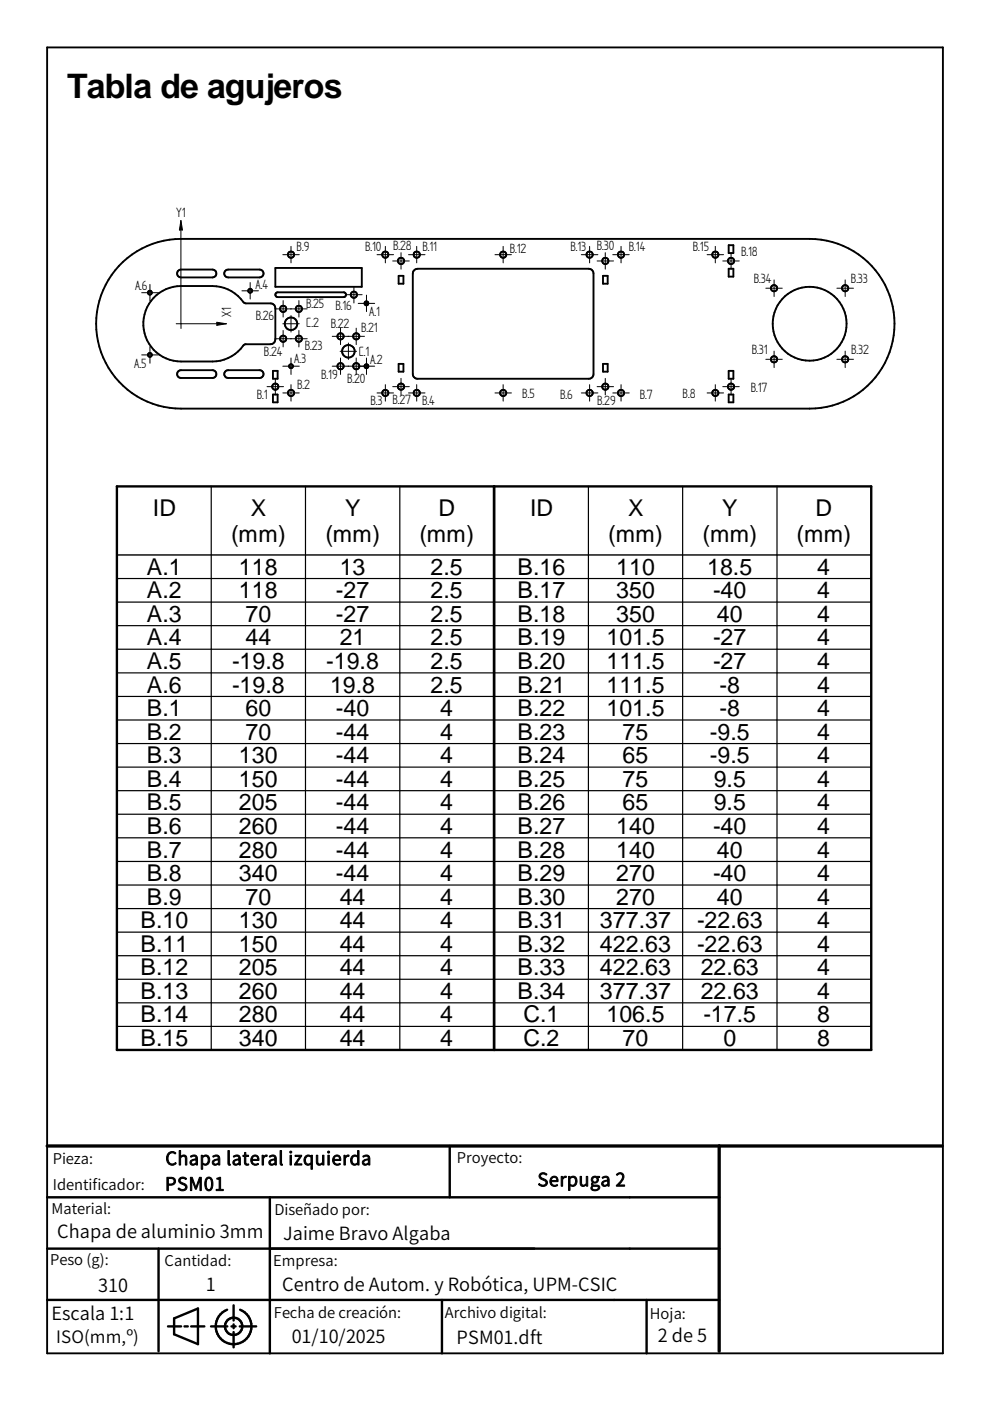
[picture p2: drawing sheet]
<svg xmlns="http://www.w3.org/2000/svg" width="210mm" height="297mm" viewBox="0 0 210 297" stroke-linecap="round" stroke-linejoin="round" font-family="sans-serif">
<g fill="none" stroke="#000" stroke-width=".4">
<path d="M10 10.1h189.9v276.8h-189.9zM26.1 55.5a18.2 18.2 0 0 1 12.3-4.8h133.3a18 18 0 0 1 18 17.9 18 18 0 0 1-18 18h-133.3a18 18 0 0 1-16.8-11.4 18 18 0 0 1 4.5-19.7zM37.7 57.5l.7-.4h6.6a.84 .84 0 0 1 .9 .9 .84 .84 0 0 1-.9 .8h-6.9a.85 .85 0 0 1-.4-1.3zM47.9 57.3l.5-.2h6.6a.84 .84 0 0 1 .9 .9 .84 .84 0 0 1-.9 .8h-6.6a.83 .83 0 0 1-.8-.5 .83 .83 0 0 1 .3-1zM58.4 56.8h18.3v4h-18.3zM84.5 58.5h1v1.7h-1zM87.7 57.4l.8-.4h36.3a.98 .98 0 0 1 1 1v21.3a.98 .98 0 0 1-1 1h-36.3a1.02 1.02 0 0 1-1-1v-21.3zM127.8 58.5h1v1.7h-1zM154.5 57h1v1.7h-1zM154.5 52h1v1.7h-1zM32.6 63.1a8.1 8.1 0 0 1 5.8-2.5h6.6a8.2 8.2 0 0 1 6.7 3.6l.4 .1h5.3a1.02 1.02 0 0 1 1 1v6.7a1.02 1.02 0 0 1-1 1h-5.5a9.8 9.8 0 0 1-5.2 3.5l-1.7 .1h-6.6a8 8 0 0 1-7.4-4.8 8 8 0 0 1 1.6-8.7zM37.7 78.8l.7-.3h6.6a.83 .83 0 0 1 .9 .8 .83 .83 0 0 1-.9 .8h-6.6a.83 .83 0 0 1-.8-.4 .83 .83 0 0 1 .1-.9z"/>
<path d="M47.9 78.6l.5-.1h6.6a.83 .83 0 0 1 .9 .8 .83 .83 0 0 1-.9 .8h-6.6a.83 .83 0 0 1-.8-.5 .83 .83 0 0 1 .3-1zM57.9 78.6h1v1.7h-1zM58.5 62.1l.4-.1h14a.51 .51 0 0 1 .5 .5 .51 .51 0 0 1-.5 .5h-14l-.5-.3zM84.5 77.2h1v1.6h-1zM127.8 77.2h1v1.6h-1zM154.5 78.6h1v1.7h-1zM57.9 83.7h1v1.6h-1zM154.5 83.7h1v1.6h-1z"/>
<circle cx="61.7" cy="54" r=".67"/>
<circle cx="81.7" cy="54" r=".67"/>
<circle cx="85" cy="55.3" r=".67"/>
<circle cx="88.4" cy="54" r=".67"/>
<circle cx="106.7" cy="54" r=".67"/>
<circle cx="125" cy="54" r=".67"/>
<circle cx="128.3" cy="55.3" r=".67"/>
<circle cx="131.7" cy="54" r=".67"/>
<circle cx="151.7" cy="54" r=".67"/>
<circle cx="155" cy="55.3" r=".67"/>
<circle cx="31.8" cy="62.1" r=".42"/>
<circle cx="31.8" cy="75.2" r=".41"/>
<circle cx="53" cy="61.7" r=".42"/>
<circle cx="60" cy="65.5" r=".67"/>
<circle cx="60" cy="71.8" r=".66"/>
<circle cx="61.7" cy="68.7" r="1.33"/>
<circle cx="61.7" cy="77.6" r=".41"/>
<circle cx="63.4" cy="65.5" r=".67"/>
<circle cx="63.4" cy="71.8" r=".66"/>
<circle cx="72.2" cy="71.3" r=".67"/>
<circle cx="72.2" cy="77.6" r=".67"/>
<circle cx="73.9" cy="74.5" r="1.34"/>
<circle cx="75" cy="62.5" r=".66"/>
<circle cx="75.5" cy="71.3" r=".67"/>
<circle cx="75.5" cy="77.6" r=".67"/>
<circle cx="77.7" cy="64.3" r=".42"/>
<circle cx="77.7" cy="77.6" r=".41"/>
<circle cx="164.1" cy="76.2" r=".67"/>
<circle cx="164.1" cy="61.1" r=".66"/>
<circle cx="171.7" cy="68.7" r="7.8"/>
<circle cx="179.2" cy="76.2" r=".67"/>
<circle cx="179.2" cy="61.1" r=".67"/>
<circle cx="58.4" cy="82" r=".66"/>
<circle cx="61.7" cy="83.3" r=".67"/>
<circle cx="81.7" cy="83.3" r=".66"/>
<circle cx="85" cy="82" r=".67"/>
<circle cx="88.4" cy="83.3" r=".67"/>
<circle cx="106.7" cy="83.3" r=".67"/>
<circle cx="125" cy="83.3" r=".67"/>
<circle cx="128.3" cy="82" r=".66"/>
<circle cx="131.7" cy="83.3" r=".66"/>
<circle cx="151.7" cy="83.3" r=".67"/>
<circle cx="155" cy="82" r=".66"/>
</g>
<path d="M10 243h189.8M152.5 243v43.5" fill="none" stroke="#000" stroke-width=".7"/>
<g fill="none" stroke="#000" stroke-width=".51">
<path d="M24.8 103.1h159.9v119.5h-159.9zM104.8 103.1v119.5M10 253.9h142.5M57.2 253.9v33M95.4 243v10.9M10 264.7h142.5M10 275.6h142.5M33.6 264.7v21.8M36.9 279.5l5.1-2.1v7.6l-5.1-2.1zM49.5 276.8v3.2M50.9 277.7a3.8 3.8 0 0 1 1.6 5.8 3.8 3.8 0 0 1-6 0 3.8 3.8 0 0 1 1.7-5.8M93.7 275.6v11.3"/>
<path d="M137.1 275.6v11.3M35.6 281.2h2.8M39.1 281.2h.7M40.5 281.2h2.8M44.7 281.2h3.5M49.1 281.2h.9M49.5 280.8v.8M49.5 282.4v3.3M50.8 281.2h3.5"/>
<circle cx="49.5" cy="281.2" r="1.84"/>
</g>
<g fill="none" stroke="#000" stroke-width=".21">
<path d="M38.4 46.8l.3 2h-.7zM38.4 46.8v22.9M53 59.9v3.5M60 54h3.5M61.7 52.2v3.5M79.9 54h3.5M81.7 52.2v3.5M83.3 55.3h3.5M85 53.6v3.5M86.6 54h3.5M88.3 52.2v3.5M104.9 54h3.5"/>
<path d="M106.7 52.2v3.5M123.3 54h3.5M125 52.2v3.5M126.6 55.3h3.5M128.3 53.6v3.5M129.9 54h3.5M131.7 52.2v3.5M149.9 54h3.5M151.7 52.2v3.5M153.2 55.3h3.5M155 53.6v3.5M164.1 59.4v3.5"/>
<path d="M179.2 59.4v3.5M30 75.2h3.5M30 62.1h3.5M31.8 60.3v3.5M31.8 73.5v3.5M37.4 68.6h10.6M46 68.3l2 .3-2 .4zM51.3 61.7h3.5M58.3 71.8h6.8M58.3 65.5h6.8M60 68.6h3.5M60 77.6h3.5"/>
<path d="M60 63.7v3.5M60 70.1v3.5M61.7 66.9v3.5M61.7 75.9v3.5M63.4 63.7v3.5M63.4 70.1v3.5M70.4 77.6h9M70.4 71.3h6.9M72.1 74.5h3.5M72.2 69.6v3.5M72.2 75.9v3.5M73.3 62.5h3.5"/>
<path d="M73.9 72.7v3.5M75 60.7v3.5M75.5 69.6v3.5M75.5 75.9v3.5M75.9 64.3h3.5M77.7 62.6v3.5M77.7 75.9v3.5M162.4 76.2h3.5M162.4 61.1h3.5M164.1 74.4v3.5M177.4 76.2h3.6M177.4 61.1h3.6"/>
<path d="M179.2 74.4v3.5M56.6 82h3.5M58.4 80.2v3.5M60 83.3h3.5M61.7 81.6v3.4M79.9 83.3h3.5M81.7 81.6v3.4M83.3 82h3.5M85 80.2v3.5M86.6 83.3h3.5M88.3 81.6v3.4M104.9 83.3h3.5"/>
<path d="M106.7 81.6v3.4M123.3 83.3h3.5M125 81.6v3.4M126.6 82h3.5M128.3 80.2v3.5M129.9 83.3h3.5M131.7 81.6v3.4M149.9 83.3h3.5M151.7 81.6v3.4M153.2 82h3.5M155 80.2v3.5"/>
</g>
<path d="M38.4 46.8l.3 2h-.7zM46 68.3l2 .3-2 .4z" fill="#000"/>
<g fill="none" stroke="#000" stroke-width=".25">
<path d="M44.8 103.1v119.5M64.8 103.1v119.5M84.8 103.1v119.5M124.8 103.1v119.5M144.7 103.1v119.5M164.7 103.1v119.5M24.8 122.7h159.9M24.8 127.7h159.9M24.8 132.7h159.9M24.8 137.6h159.9M24.8 142.7h159.9M24.8 147.7h159.9"/>
<path d="M24.8 152.7h159.9M24.8 157.6h159.9M24.8 162.6h159.9M24.8 167.6h159.9M24.8 172.6h159.9M24.8 177.6h159.9M24.8 182.6h159.9M24.8 187.6h159.9M24.8 192.6h159.9M24.8 197.6h159.9M24.8 202.6h159.9M24.8 207.6h159.9"/>
<path d="M24.8 212.6h159.9M24.8 217.6h159.9"/>
</g>
<path d="M24.8 117.7h159.9" fill="none" stroke="#000" stroke-width=".3"/>
<text font-size="7.2" x="14.2" y="20.7">Tabla de agujeros</text>
<g font-size="4.9">
<text x="32.4" y="109.4">ID</text>
<text x="53.2" y="109.4">X</text>
<text x="73.2" y="109.4">Y</text>
<text x="92.9" y="109.4">D</text>
<text x="112.4" y="109.4">ID</text>
<text x="133.2" y="109.4">X</text>
<text x="153.1" y="109.4">Y</text>
<text x="172.9" y="109.4">D</text>
<text x="49" y="114.9">(mm)</text>
<text x="69" y="114.9">(mm)</text>
<text x="88.9" y="114.9">(mm)</text>
<text x="129" y="114.9">(mm)</text>
<text x="149" y="114.9">(mm)</text>
<text x="168.9" y="114.9">(mm)</text>
<text x="31.2" y="121.9">A.1</text>
<text x="50.7" y="121.9">118</text>
<text x="72" y="121.9">13</text>
<text x="91.3" y="121.9">2.5</text>
<text x="109.7" y="121.9">B.16</text>
<text x="130.6" y="121.9">110</text>
<text x="149.9" y="121.9">18.5</text>
<text x="173.3" y="121.9">4</text>
<text x="31.2" y="126.8">A.2</text>
<text x="31.2" y="131.8">A.3</text>
<text x="50.7" y="126.8">118</text>
<text x="52" y="131.8">70</text>
<text x="71.2" y="126.8">-27</text>
<text x="71.2" y="131.8">-27</text>
<text x="91.3" y="126.8">2.5</text>
<text x="91.3" y="131.8">2.5</text>
<text x="109.7" y="126.8">B.17</text>
<text x="109.7" y="131.8">B.18</text>
<text x="130.6" y="126.8">350</text>
<text x="130.6" y="131.8">350</text>
<text x="151.2" y="126.8">-40</text>
<text x="152" y="131.8">40</text>
<text x="173.3" y="126.8">4</text>
<text x="173.3" y="131.8">4</text>
<text x="31.2" y="136.8">A.4</text>
<text x="52" y="136.8">44</text>
<text x="72" y="136.8">21</text>
<text x="91.3" y="136.8">2.5</text>
<text x="109.7" y="136.8">B.19</text>
<text x="128.6" y="136.8">101.5</text>
<text x="151.2" y="136.8">-27</text>
<text x="173.3" y="136.8">4</text>
<text x="31.2" y="141.8">A.5</text>
<text x="49.2" y="141.8">-19.8</text>
<text x="69.2" y="141.8">-19.8</text>
<text x="91.3" y="141.8">2.5</text>
<text x="109.7" y="141.8">B.20</text>
<text x="128.6" y="141.8">111.5</text>
<text x="151.2" y="141.8">-27</text>
<text x="173.3" y="141.8">4</text>
<text x="31.2" y="146.8">A.6</text>
<text x="49.2" y="146.8">-19.8</text>
<text x="70" y="146.8">19.8</text>
<text x="91.3" y="146.8">2.5</text>
<text x="109.7" y="146.8">B.21</text>
<text x="128.6" y="146.8">111.5</text>
<text x="152.6" y="146.8">-8</text>
<text x="173.3" y="146.8">4</text>
<text x="31.2" y="151.8">B.1</text>
<text x="52" y="151.8">60</text>
<text x="71.2" y="151.8">-40</text>
<text x="93.3" y="151.8">4</text>
<text x="109.7" y="151.8">B.22</text>
<text x="128.6" y="151.8">101.5</text>
<text x="152.6" y="151.8">-8</text>
<text x="173.3" y="151.8">4</text>
<text x="31.2" y="156.8">B.2</text>
<text x="31.2" y="161.8">B.3</text>
<text x="50.7" y="161.8">130</text>
<text x="52" y="156.8">70</text>
<text x="71.2" y="156.8">-44</text>
<text x="71.2" y="161.8">-44</text>
<text x="93.3" y="156.8">4</text>
<text x="93.3" y="161.8">4</text>
<text x="109.7" y="156.8">B.23</text>
<text x="109.7" y="161.8">B.24</text>
<text x="132" y="156.8">75</text>
<text x="132" y="161.8">65</text>
<text x="150.5" y="156.8">-9.5</text>
<text x="150.5" y="161.8">-9.5</text>
<text x="173.3" y="156.8">4</text>
<text x="173.3" y="161.8">4</text>
<text x="31.2" y="166.8">B.4</text>
<text x="50.7" y="166.8">150</text>
<text x="71.2" y="166.8">-44</text>
<text x="93.3" y="166.8">4</text>
<text x="109.7" y="166.8">B.25</text>
<text x="132" y="166.8">75</text>
<text x="151.3" y="166.8">9.5</text>
<text x="173.3" y="166.8">4</text>
<text x="31.2" y="171.8">B.5</text>
<text x="50.7" y="171.8">205</text>
<text x="71.2" y="171.8">-44</text>
<text x="93.3" y="171.8">4</text>
<text x="109.7" y="171.8">B.26</text>
<text x="132" y="171.8">65</text>
<text x="151.3" y="171.8">9.5</text>
<text x="173.3" y="171.8">4</text>
<text x="31.2" y="176.8">B.6</text>
<text x="50.7" y="176.8">260</text>
<text x="71.2" y="176.8">-44</text>
<text x="93.3" y="176.8">4</text>
<text x="109.7" y="176.8">B.27</text>
<text x="130.6" y="176.8">140</text>
<text x="151.2" y="176.8">-40</text>
<text x="173.3" y="176.8">4</text>
<text x="31.2" y="181.8">B.7</text>
<text x="50.7" y="181.8">280</text>
<text x="71.2" y="181.8">-44</text>
<text x="93.3" y="181.8">4</text>
<text x="109.7" y="181.8">B.28</text>
<text x="130.6" y="181.8">140</text>
<text x="152" y="181.8">40</text>
<text x="173.3" y="181.8">4</text>
<text x="31.2" y="186.8">B.8</text>
<text x="31.2" y="191.8">B.9</text>
<text x="50.7" y="186.8">340</text>
<text x="52" y="191.8">70</text>
<text x="71.2" y="186.8">-44</text>
<text x="72" y="191.8">44</text>
<text x="93.3" y="186.8">4</text>
<text x="93.3" y="191.8">4</text>
<text x="109.7" y="186.8">B.29</text>
<text x="109.7" y="191.8">B.30</text>
<text x="130.6" y="186.8">270</text>
<text x="130.6" y="191.8">270</text>
<text x="151.2" y="186.8">-40</text>
<text x="152" y="191.8">40</text>
<text x="173.3" y="186.8">4</text>
<text x="173.3" y="191.8">4</text>
<text x="29.8" y="196.8">B.10</text>
<text x="50.7" y="196.8">130</text>
<text x="72" y="196.8">44</text>
<text x="93.3" y="196.8">4</text>
<text x="109.7" y="196.8">B.31</text>
<text x="127.2" y="196.8">377.37</text>
<text x="147.8" y="196.8">-22.63</text>
<text x="173.3" y="196.8">4</text>
<text x="29.8" y="201.8">B.11</text>
<text x="50.7" y="201.8">150</text>
<text x="72" y="201.8">44</text>
<text x="93.3" y="201.8">4</text>
<text x="109.7" y="201.8">B.32</text>
<text x="127.2" y="201.8">422.63</text>
<text x="147.8" y="201.8">-22.63</text>
<text x="173.3" y="201.8">4</text>
<text x="29.8" y="206.8">B.12</text>
<text x="50.7" y="206.8">205</text>
<text x="72" y="206.8">44</text>
<text x="93.3" y="206.8">4</text>
<text x="109.7" y="206.8">B.33</text>
<text x="127.2" y="206.8">422.63</text>
<text x="148.6" y="206.8">22.63</text>
<text x="173.3" y="206.8">4</text>
<text x="29.8" y="211.8">B.13</text>
<text x="50.7" y="211.8">260</text>
<text x="72" y="211.8">44</text>
<text x="93.3" y="211.8">4</text>
<text x="109.7" y="211.8">B.34</text>
<text x="127.2" y="211.8">377.37</text>
<text x="148.6" y="211.8">22.63</text>
<text x="173.3" y="211.8">4</text>
<text x="29.8" y="216.8">B.14</text>
<text x="29.8" y="221.7">B.15</text>
<text x="50.7" y="216.8">280</text>
<text x="50.7" y="221.7">340</text>
<text x="72" y="216.8">44</text>
<text x="72" y="221.7">44</text>
<text x="93.3" y="216.8">4</text>
<text x="93.3" y="221.7">4</text>
<text x="111" y="216.8">C.1</text>
<text x="111" y="221.7">C.2</text>
<text x="128.6" y="216.8">106.5</text>
<text x="132" y="221.7">70</text>
<text x="149.1" y="216.8">-17.5</text>
<text x="153.4" y="221.7">0</text>
<text x="173.3" y="216.8">8</text>
<text x="173.3" y="221.7">8</text>
</g>
<g font-size="3.9">
<text x="35.1" y="247">Chapa lateral izquierda</text>
<text x="114" y="251.5">Serpuga 2</text>
<text x="35" y="252.4">PSM01</text>
<text x="12.1" y="262.5">Chapa de aluminio 3mm</text>
<text x="60" y="262.8">Jaime Bravo Algaba</text>
<text x="20.8" y="274">310</text>
<text x="43.6" y="273.7">1</text>
<text x="59.8" y="273.8">Centro de Autom. y Robótica, UPM-CSIC</text>
<text x="10.9" y="279.8">Escala 1:1</text>
<text x="61.8" y="284.8">01/10/2025</text>
<text x="96.8" y="285">PSM01.dft</text>
<text x="139.5" y="284.6">2 de 5</text>
</g>
<text font-size="3.6" x="11.9" y="284.8">ISO(mm,º)</text>
<g font-size="3.2">
<text x="37.4" y="46.1">Y1</text>
<text x="62.9" y="53.3">B.9</text>
<text x="77.4" y="53.3">B.10</text>
<text x="83.4" y="53.1">B.28</text>
<text x="89.6" y="53.3">B.11</text>
<text x="108.1" y="53.6">B.12</text>
<text x="120.9" y="53.3">B.13</text>
<text x="126.6" y="53">B.30</text>
<text x="133.3" y="53.2">B.14</text>
<text x="146.9" y="53.3">B.15</text>
<text x="157.1" y="54.2">B.18</text>
<text x="28.6" y="61.5">A.6</text>
<text x="54.2" y="61.3">A.4</text>
<text x="64.9" y="65.3">B.25</text>
<text x="71.1" y="65.8">B.16</text>
<text x="159.9" y="60">B.34</text>
<text x="180.4" y="60">B.33</text>
<text x="49" y="67.2" transform="rotate(-90 49 67.2)">X1</text>
<text x="54.2" y="67.8">B.26</text>
<text x="64.9" y="69.4">C.2</text>
<text x="70.1" y="69.6">B.22</text>
<text x="76.6" y="70.4">B.21</text>
<text x="78.3" y="67">A.1</text>
<text x="56" y="75.6">B.24</text>
<text x="62.4" y="76.9">A.3</text>
<text x="64.6" y="74.2">B.23</text>
<text x="76.1" y="75.5">C.1</text>
<text x="78.5" y="77.2">A.2</text>
<text x="159.4" y="75">B.31</text>
<text x="180.4" y="75.1">B.32</text>
<text x="28.4" y="78.1">A.5</text>
<text x="63" y="82.5">B.2</text>
<text x="68.1" y="80.4">B.19 B.20</text>
<text x="159.2" y="83.1">B.17</text>
<text x="54.5" y="84.5">B.1</text>
<text x="78.5" y="86">B.3 B.27</text>
<text x="89.5" y="85.8">B.4</text>
<text x="110.7" y="84.4">B.5</text>
<text x="118.8" y="84.5">B.6</text>
<text x="126.6" y="85.9">B.29</text>
<text x="135.7" y="84.5">B.7</text>
<text x="144.7" y="84.5">B.8</text>
</g>
<g font-size="3.1">
<text x="11.2" y="246.8">Pieza:</text>
<text x="96.9" y="246.6">Proyecto:</text>
<text x="10.9" y="257.4">Material:</text>
<text x="11.2" y="252.3">Identificador:</text>
<text x="58.2" y="257.6">Diseñado por:</text>
<text x="10.6" y="268.3">Peso (g):</text>
<text x="34.9" y="268.4">Cantidad:</text>
<text x="57.9" y="268.4">Empresa:</text>
<text x="58.1" y="279.4">Fecha de creación:</text>
<text x="94.3" y="279.5">Archivo digital:</text>
<text x="137.8" y="279.6">Hoja:</text>
</g>
</svg>
